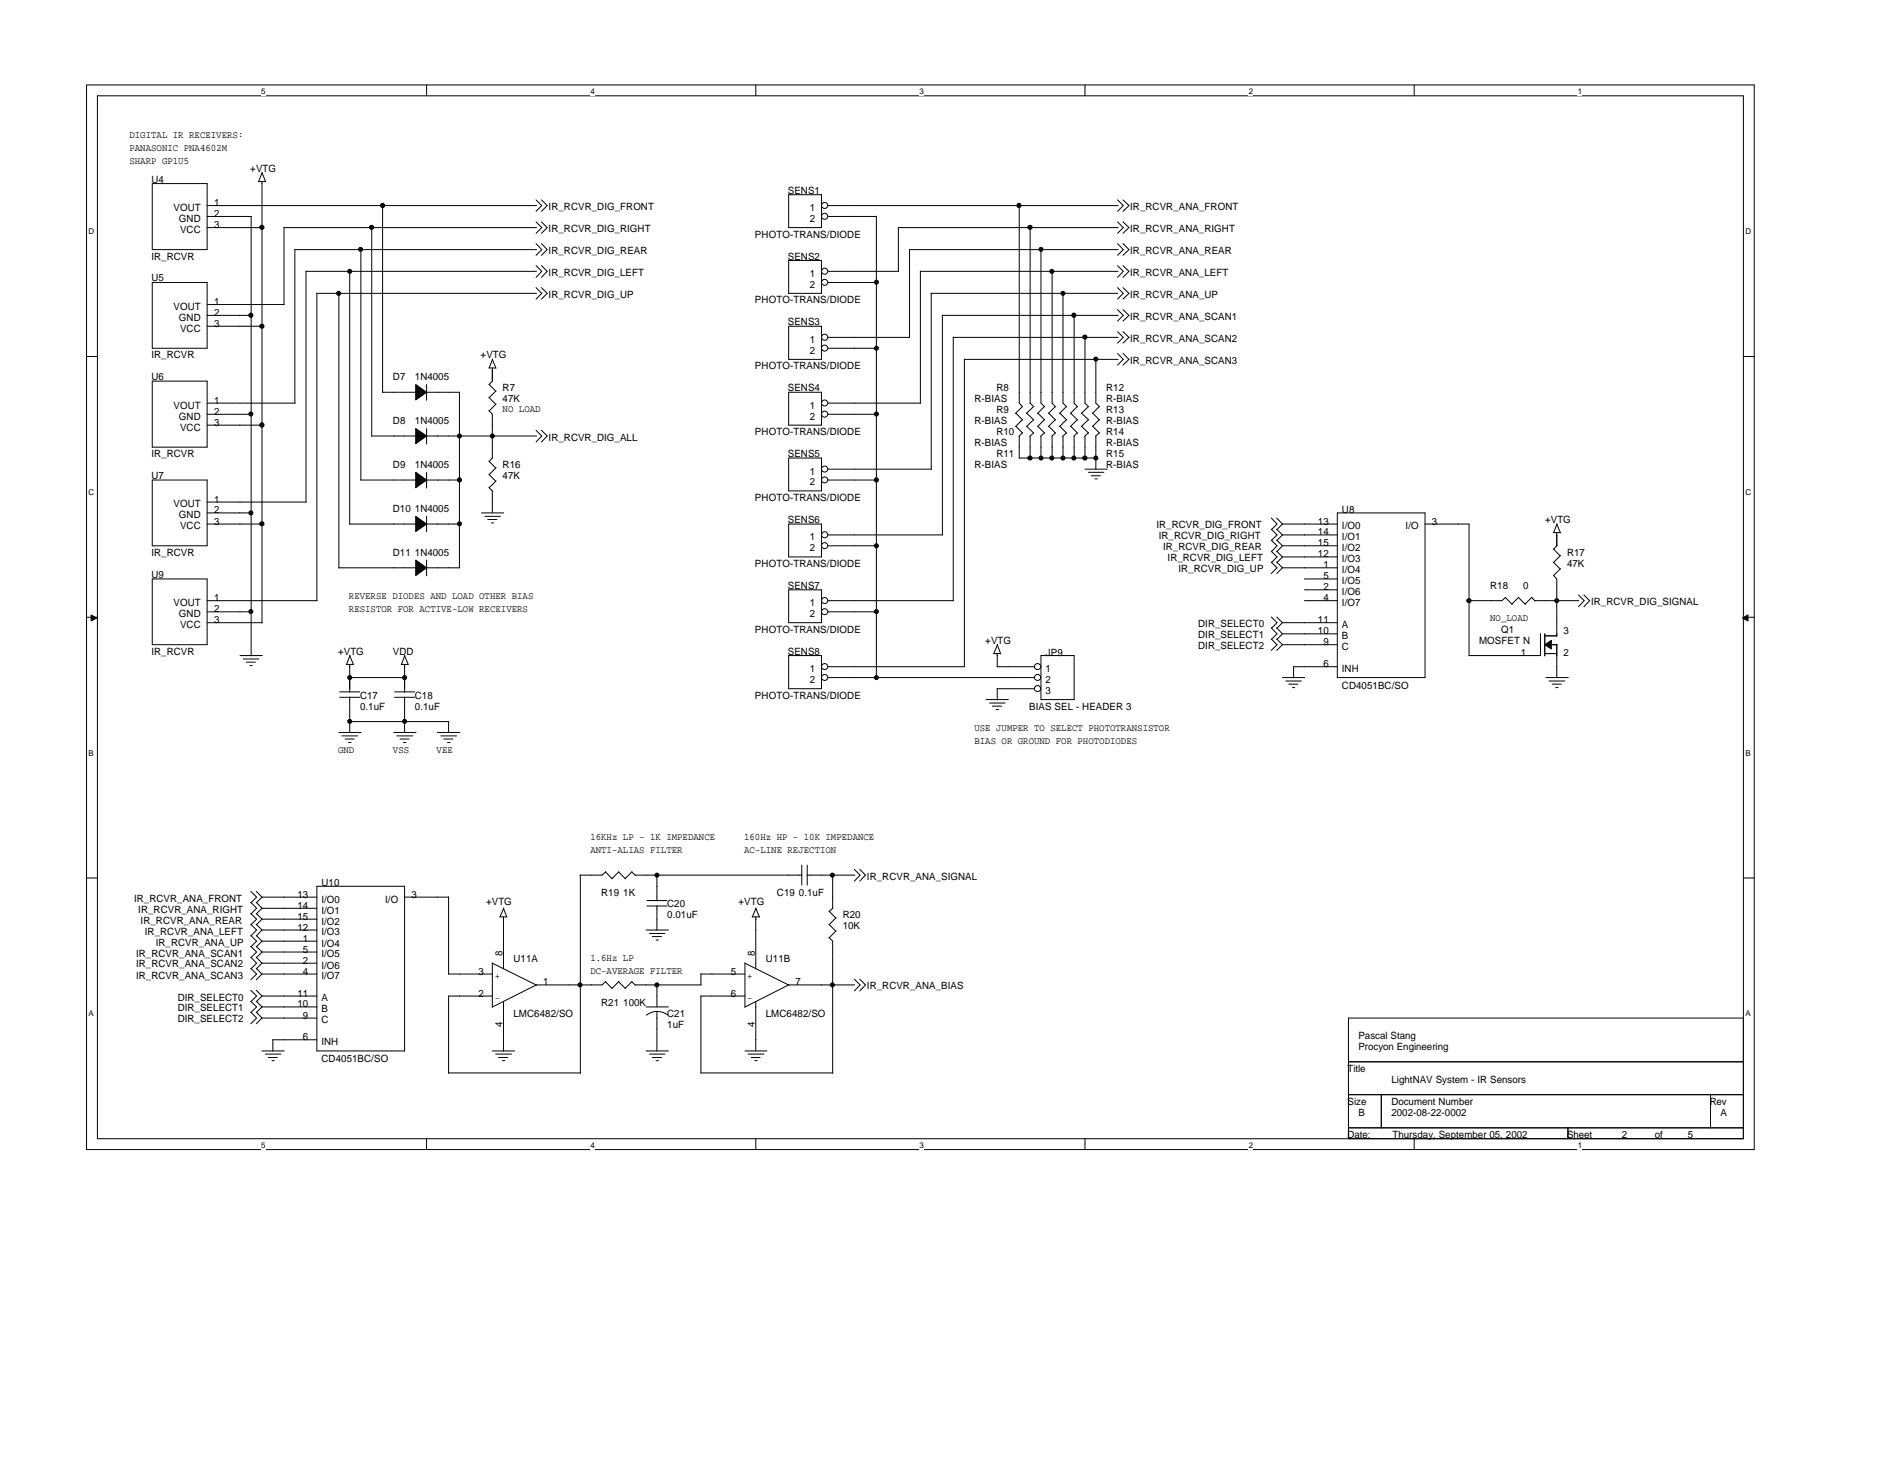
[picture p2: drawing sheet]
<svg xmlns="http://www.w3.org/2000/svg" width="279mm" height="216mm" viewBox="0 0 279 216" stroke-linecap="round" stroke-linejoin="round" font-family="sans-serif">
<path d="M12.8 12.6h247.1v157.6h-247.1zM14.4 14.2h243.9v154.4h-243.9z" fill="none" stroke="#000" stroke-width=".15"/>
<g fill="#fff">
<path d="M38.7 12.9h.6v1.3h-.6z"/>
<path d="M38.7 168.9h.6v1.3h-.6z"/>
</g>
<path d="M63.2 12.6v1.6M63.2 168.6v1.6" fill="none" stroke="#000" stroke-width=".15"/>
<g fill="#fff">
<path d="M87.5 12.9h.6v1.3h-.6z"/>
<path d="M87.5 168.9h.6v1.3h-.6z"/>
</g>
<path d="M112 12.6v1.6M112 168.6v1.6" fill="none" stroke="#000" stroke-width=".15"/>
<g fill="#fff">
<path d="M136.2 12.9h.6v1.3h-.6z"/>
<path d="M136.2 168.9h.6v1.3h-.6z"/>
</g>
<path d="M160.7 12.6v1.6M160.7 168.6v1.6" fill="none" stroke="#000" stroke-width=".15"/>
<g fill="#fff">
<path d="M185 12.9h.6v1.3h-.6z"/>
<path d="M185 168.9h.6v1.3h-.6z"/>
</g>
<path d="M209.5 12.6v1.6M209.5 168.6v1.6" fill="none" stroke="#000" stroke-width=".15"/>
<g fill="#fff">
<path d="M233.8 12.9h.6v1.3h-.6z"/>
<path d="M233.8 168.9h.6v1.3h-.6z"/>
<path d="M13.1 33.6h.8v1.3h-.8z"/>
<path d="M258.6 33.6h.8v1.3h-.8z"/>
<path d="M13.1 72.2h.8v1.3h-.8z"/>
<path d="M258.6 72.2h.8v1.3h-.8z"/>
</g>
<path d="M12.8 52.8h1.6M258.3 52.8h1.6" fill="none" stroke="#000" stroke-width=".15"/>
<g fill="#fff">
<path d="M13.1 110.8h.7v1.3h-.7z"/>
<path d="M258.6 110.8h.7v1.3h-.7z"/>
</g>
<path d="M12.8 91.4h1.6M258.3 91.4h1.6" fill="none" stroke="#000" stroke-width=".15"/>
<g fill="#000" stroke="#000" stroke-width=".15">
<path d="M13.5 91.1l.8 .4-.8 .4z" fill-rule="evenodd"/>
<path d="M258.1 91.5l.9-.4v.8z" fill-rule="evenodd"/>
</g>
<g fill="#fff">
<path d="M13.1 149.4h.7v1.3h-.7z"/>
<path d="M258.6 149.4h.7v1.3h-.7z"/>
</g>
<g fill="none" stroke="#000" stroke-width=".15">
<path d="M22.6 27.2h8.1v9.8h-8.1zM30.7 30.4h48.8M30.7 32.1h6.5M30.7 33.7h8.2M37.2 32.1v65M38.3 26.9h1M38.8 26.9v65.4M38.8 25.6l.6 1.3M38.9 25.5l-.6 1.4M42.1 33.7h37.4M42.1 33.7v11.4M43.7 37h35.8"/>
<path d="M43.7 36.9v22.8M53.5 36.9v34.2M55.1 33.7v30.9M56.7 30.4v27.7M79.4 29.6l.9 .8-.9 .9M79.4 32.9l.9 .8-.9 .8M79.4 39.3l.9 .9-.9 .9M79.4 36.1l.9 .9-.9 .8M80.2 29.6l.9 .8-.9 .9M80.2 32.9l.9 .8-.9 .8M80.2 39.3l.9 .9-.9 .9M80.2 36.1l.9 .9-.9 .8"/>
<path d="M116.8 28.8h4.9v4.9h-4.9zM116.8 38.6h4.9v4.8h-4.9zM122.7 30.4h42.9M122.7 32.1h7.1M129.8 32v68.4M133.1 33.7h32.5M133.1 33.7v6.5M151 30.4v29.3l.5 .5M152.6 33.7v26l.6 .5M154.2 37v22.7l.6 .5M165.6 29.6l.8 .8-.8 .9M165.6 32.9l.8 .8-.8 .8"/>
<path d="M165.6 39.3l.8 .9-.8 .9M165.6 36.1l.8 .9-.8 .8M165.6 37h-30.9v13M166.4 29.6l.9 .8-.9 .9M166.4 32.9l.9 .8-.9 .8M166.4 39.3l.9 .9-.9 .9M166.4 36.1l.9 .9-.9 .8M22.6 41.8h8.1v9.8h-8.1zM22.6 56.4h8.1v9.8h-8.1zM30.7 59.7h13M30.7 45.1h11.4M30.7 46.7h6.5"/>
<path d="M30.7 48.3h8.1M45.3 40.2h34.2M45.3 40.1v34.2M46.9 43.4h32.6M46.9 43.4v45.5M50.2 43.4v40.7M51.8 40.2v37.4M56.6 58.1h5M63.2 56.9v2.4M63.2 58.1h4.9M68.1 58.1v26M72.4 54.5h1"/>
<path d="M72.4 58.8l1 1.1M72.4 56.9l1 1M72.9 54.5v1.9M72.9 53.2l.6 1.3M73 53.2l-.5 1.3M73 56.4l-.5 .5M73.5 59.8l-1 1M73.5 57.9l-1 1M79.4 42.6l.9 .8-.9 .9M80.2 42.6l.9 .8-.9 .9M116.8 48.3h4.9v4.9h-4.9zM116.8 58.1h4.9v4.9h-4.9z"/>
<path d="M122.7 59.7h13.7M122.7 41.8h7.1M122.7 51.6h7.1M122.7 40.2h10.4M122.7 50h12M136.3 40.2h29.3M136.3 40.1v19.6M137.9 43.4h27.7M138 43.4v26.1M139.6 46.7h26M139.6 46.7v32.5M141.2 50h24.4"/>
<path d="M141.2 49.9v39M142.9 53.2h22.7M142.9 53.2v45.5M155.9 40.2v19.5l.5 .5M157.5 43.4v16.3l.5 .5M159.1 46.7v13l.5 .5M160.7 49.9v9.8l.6 .5M162.3 53.2v6.5l.6 .5M165.6 42.6l.8 .8-.8 .9M165.6 45.9l.8 .8-.8 .8M165.6 49.1l.8 .9-.8 .8M165.6 52.3l.8 .9-.8 .9"/>
<path d="M166.4 42.6l.9 .8-.9 .9M166.4 45.9l.9 .8-.9 .8M166.4 49.1l.9 .9-.9 .8M166.4 52.3l.9 .9-.9 .9M22.6 71.1h8.1v9.7h-8.1zM30.7 76h6.5M30.7 77.6h8.1M30.7 74.3h14.7M30.7 61.3h6.5M30.7 63h8.1M51.8 77.6h9.8M53.4 71.1h8.2"/>
<path d="M55.1 64.6h6.5M63.2 71.1h4.9M63.2 77.6h4.9M63.2 63.5v2.2M63.2 69.9v2.4M63.2 76.5v2.2M63.2 64.6h16.3M71.3 76h3.3M71.8 76.5h2.3M72.3 76.9h1.3M72.4 60.8l.5 .5v6.5M72.4 72.2l.5 .5v3.3"/>
<path d="M72.4 70.2l1 1.1M72.4 68.3l1 1M72.8 77.4h.3M73 67.8l-.5 .5M73.5 71.2l-1 1M73.5 69.3l-1 1M79.4 63.7l.9 .9-.9 .9M80.2 63.7l.9 .9-.9 .9M116.8 67.8h4.9v4.9h-4.9zM116.8 77.6h4.9v4.9h-4.9zM122.7 69.5h15.3M122.7 71.1h7.2"/>
<path d="M122.7 79.2h17M122.7 61.3h7.2M150.5 61.2l1 1M150.5 63.1l1 1M151 67.8h11.4M151 64.6v3.3M151.5 60.2l-1.1 1M151.5 62.2l-1.1 1M151.5 64.1l-.5 .5M152.1 61.2l1.1 1M152.1 63.1l1.1 1M152.6 64.6v3.3"/>
<path d="M153.1 60.2l-1 1M153.1 62.2l-1 1M153.1 64.1l-.5 .5M153.7 61.2l1.1 1M153.7 63.1l1.1 1M154.2 64.6v3.2M154.7 60.2l-1 1M154.7 62.2l-1 1M154.7 64.1l-.5 .5M155.4 61.2l1 1M155.4 63.1l1 1M155.9 64.6v3.2"/>
<path d="M156.3 60.2l-1 1M156.3 62.2l-1 1M156.3 64.1l-.5 .5M157 61.2l1 1M157 63.1l1 1M157.5 64.6v3.2M158 60.2l-1 1M158 62.2l-1 1M158 64.1l-.6 .5M158.6 61.2l1 1M158.6 63.1l1 1M159.1 64.6v3.3"/>
<path d="M159.6 60.2l-1 1M159.6 62.2l-1 1M159.6 64.1l-.5 .5M160.2 61.2l1.1 1M160.2 63.1l1.1 1M160.7 69.5h3.3M160.7 64.6v3.3M161.2 69.9h2.3M161.2 60.2l-1 1M161.2 62.2l-1 1M161.2 64.1l-.5 .5M161.7 70.4h1.3"/>
<path d="M161.9 61.2l1 1M161.9 63.1l1 1M162.2 70.9h.4M162.3 64.6v4.9M162.9 60.2l-1.1 1M162.9 62.2l-1.1 1M162.9 64.1l-.6 .5M188.3 76.7l.9 .9-.9 .8M188.3 78.4l.9 .8-.9 .9M188.3 80l.9 .8-.9 .9M189.1 76.7l.9 .9M189.1 78.4l.9 .8"/>
<path d="M189.1 80l.9 .8M190 77.6l-.9 .8M190 79.2l-.9 .9M190 77.6h8.1M190 79.2h8.1M198.1 76h13v24.3h-13zM211.1 77.6h6.5v19.5M230.1 78.9h1M230.6 78.9v2M230.6 77.6l.6 1.3M230.7 77.6l-.5 1.3M22.6 85.7h8.1v9.8h-8.1z"/>
<path d="M30.7 88.9h16.3M30.7 92.2h8.2M30.7 90.6h6.5M35.6 97.1h3.3M36.1 97.6h2.2M36.5 98h1.3M37 98.6h.4M50.2 84.1h11.4M51.3 98.4h1M51.8 98.4v4.1M51.8 97.1l.6 1.3M51.9 97l-.6 1.4"/>
<path d="M59.4 98.4h1M59.9 98.4v4.1M59.9 97.1l.6 1.3M60 97l-.5 1.4M63.2 82.9v2.4M63.2 84.1h4.9M116.8 97.1h4.9v4.9h-4.9zM116.8 87.3h4.9v4.9h-4.9zM122.7 80.8h7.2M122.7 98.7h20.2M122.7 88.9h18.6M122.7 90.6h7.2"/>
<path d="M147.2 96.8h1M147.7 98.7h5.5M147.7 96.8v1.9M147.7 95.5l.5 1.3M147.8 95.4l-.6 1.4M154.2 97.1h4.9v6.5h-4.9zM188.3 91.4l.9 .8-.9 .9M188.3 94.6l.9 .9-.9 .8M188.3 93l.9 .9-.9 .8M188.3 81.6l.9 .9-.9 .8M188.3 83.2l.9 .9-.9 .8M189.1 91.4l.9 .8"/>
<path d="M189.1 94.6l.9 .9M189.1 93l.9 .9M189.1 81.6l.9 .9M189.1 83.2l.9 .9M190 92.2l-.9 .9M190 95.5l-.9 .8M190 93.9l-.9 .8M190 82.5l-.9 .8M190 80.8l-.9 .9M190 84.1l-.9 .8M190 82.5h8.1M190 80.8h8.1"/>
<path d="M190 84.1h8.1M190 95.5h8.1M190 92.2h8.1M190 93.9h8.1M191.6 98.7h6.5M191.6 98.7v1.7M193.2 88.9h4.9M193.2 87.3h4.9M193.2 85.7h4.9M217.6 97.1h10.7M223 88.5l1 1M223 88.4l-.5 .5h-4.9"/>
<path d="M225 88.5l1 1M225 88.4l-1 1.1M226.9 88.5l.5 .5M226.9 88.4l-1 1.1M227.4 88.9h6.5M228.2 93.8v3.3M228.8 94.2h1.8M228.8 96.8h1.9M228.8 93.9v3.2M229.7 95.5h1M230.1 85.2l.5 .5v8.5M230.1 83.2l1 1"/>
<path d="M230.1 81.3l1 1M230.6 95.5v4.8M230.7 80.8l-.5 .5M231.2 84.2l-1 1M231.2 82.3l-1 1M233.8 88.1l.9 .8-.9 .9M234.6 88.1l.9 .8-.9 .9M50.2 108.5h3.3M50.3 102.5h3M50.3 103.3h3M50.7 109h2.3M51.1 109.4h1.4"/>
<path d="M51.6 109.9h.4M51.8 103.2v5.3M51.8 100.3h8.2M51.8 106.9h14.7M58.3 108.5h3.3M58.5 102.5h2.9M58.5 103.3h2.9M58.8 109h2.3M59.3 109.4h1.3M59.8 109.9h.3M59.9 103.2v5.3M64.8 108.5h3.3"/>
<path d="M65.3 109h2.3M65.7 109.4h1.4M66.3 109.9h.4M66.5 106.9v1.6M122.7 100.3h30.5M146.1 103.6h3.3M146.6 104.1h2.3M147 104.6h1.4M147.6 105.1h.3M147.7 102h5.5M147.7 102v1.6M190 100.3h3.3"/>
<path d="M190.5 100.8h2.3M190.9 101.3h1.4M191.5 101.8h.3M229 100.3h3.3M229.5 100.8h2.3M229.9 101.3h1.4M230.5 101.8h.3M12.8 130h1.6M37.2 135.3l.8 .8-.8 .9M37.2 133.6l.8 .9-.8 .8M37.2 132l.8 .8-.8 .9M37.2 136.9l.8 .8-.8 .9"/>
<path d="M37.2 138.5l.8 .9-.8 .8M38 135.3l.8 .8M38 133.6l.8 .9M38 132l.8 .8M38 136.9l.8 .8M38 138.5l.8 .9M38.8 136.1l-.8 .9M38.8 134.5l-.8 .8M38.8 132.8l-.8 .9M38.8 137.7l-.8 .9M38.8 139.4l-.8 .8M38.8 137.7h8.1"/>
<path d="M38.8 132.8h8.1M38.8 134.5h8.1M38.8 136.1h8.1M38.8 139.4h8.1M46.9 131.2h13v24.4h-13zM59.9 132.8h6.6M66.5 132.8v11.4M74 135.8h1.1M74.6 135.8v7.7M74.6 134.5l.5 1.3M74.6 134.5l-.5 1.3M86 129.6v29.3"/>
<path d="M89.7 129.1l1 1M89.7 129.1l-.5 .5h-3.3M91.6 129.1l1.1 1M91.7 129.1l-1 1M93.6 129.1l.5 .5M93.6 129.1l-1 1M94.1 129.6h24.7M95.7 137.7h3.3M95.8 133.4h3M95.8 134.2h3M96.2 138.2h2.3M96.6 138.7h1.4"/>
<path d="M97.2 139.2h.3M97.3 129.6v3.8M97.3 134.1v3.7M111.4 135.8h1.1M112 135.8v7.7M112 134.5l.5 1.3M112 134.5l-.5 1.3M118.8 128.1v3M119.5 129.6h7.2M119.6 128.1v3M122.8 138.8l.6 .6v19.5M122.8 136.9l1 1"/>
<path d="M122.8 134.9l1 1M123.4 129.6v4.9M123.4 134.5l-.6 .5M123.9 137.8l-1.1 1.1M123.9 135.9l-1.1 1M126.6 128.7l.8 .9-.8 .9M127.4 128.7l.8 .9-.8 .9M258.3 130h1.6M37.2 146.6l.8 .9-.8 .8M37.2 148.3l.8 .8-.8 .9M37.2 149.9l.8 .9-.8 .8M37.2 140.1l.8 .9-.8 .8"/>
<path d="M37.2 141.7l.8 .9-.8 .9M37.2 143.4l.8 .8-.8 .9M38 146.6l.8 .9M38 148.3l.8 .8M38 149.9l.8 .9M38 140.1l.8 .9M38 141.7l.8 .9-.8 .9M38 143.4l.8 .8M38.8 142.6h8.1M38.8 150.8h8.1M38.8 147.5l-.8 .8M38.8 149.1l-.8 .9"/>
<path d="M38.8 150.8l-.8 .8M38.8 141l-.8 .8M38.8 144.2l-.8 .9M38.8 155.6h3.3M38.8 144.2h8.1M38.8 147.5h8.1M38.8 149.1h8.1M38.8 141h8.1M39.3 156.1h2.3M39.7 156.6h1.4M40.3 157.1h.3M40.4 154h6.5"/>
<path d="M40.4 154v1.7M66.4 144.2h6.5M66.5 158.9h19.5M72.9 142.6v6.5M72.9 155.6h3.3M72.9 142.6l6.6 3.3M72.9 147.5h-6.4v11.4M73.4 156.1h2.4M73.9 156.6h1.3M74.4 157.1h.4M74.6 148.3v7.4M89.7 145.4l1 1"/>
<path d="M89.7 145.3l-.5 .5h-9.7l-6.6 3.3M91.6 145.4l1.1 1M91.7 145.3l-1 1.1M93.6 145.4l.5 .5M93.6 145.3l-1 1.1M94.1 145.8h9.8M95.7 155.6h3.3M95.7 149.1h3.3M96.2 156.1h2.3M96.6 156.6h1.4M97.2 157.1h.3M97.3 149.8h.1a2.45 2.45 0 0 1 1.5 .5"/>
<path d="M97.3 149.8a2.61 2.61 0 0 0-1.5 .5M97.3 145.8v3.3M97.3 149.8v5.9M103.8 147.5h6.6M103.8 144.2h6.6M103.8 158.9h19.6M103.8 144.2v1.6M103.8 147.5v11.4M110.4 155.6h3.2M110.4 142.6l6.5 3.3M110.4 142.6v6.5M110.8 156.1h2.4"/>
<path d="M111.3 156.6h1.3M111.8 157.1h.4M112 148.3v7.3M126.6 145l.8 .8-.8 .9M126.6 145.8h-9.8l-6.5 3.3M127.4 145l.8 .8-.8 .9M199.8 150.8h58.5v17.8h-58.5zM199.8 157.2h58.5M199.8 162.1h58.5M199.8 167h58.5M204.6 162.1v4.9M232.3 167v1.6"/>
<path d="M253.4 162.1v4.9"/>
<circle cx="122.2" cy="32" r=".45"/>
<circle cx="122.2" cy="30.4" r=".45"/>
<circle cx="122.2" cy="59.7" r=".45"/>
<circle cx="122.2" cy="51.5" r=".45"/>
<circle cx="122.2" cy="40.2" r=".45"/>
<circle cx="122.2" cy="49.9" r=".45"/>
<circle cx="122.2" cy="41.8" r=".45"/>
<circle cx="122.2" cy="71.1" r=".45"/>
<circle cx="122.2" cy="69.5" r=".45"/>
<circle cx="122.2" cy="61.3" r=".45"/>
<circle cx="122.2" cy="79.2" r=".45"/>
<circle cx="122.2" cy="80.8" r=".45"/>
<circle cx="122.2" cy="90.6" r=".45"/>
<circle cx="122.2" cy="98.7" r=".45"/>
<circle cx="122.2" cy="88.9" r=".45"/>
<circle cx="153.7" cy="98.7" r=".45"/>
<circle cx="122.2" cy="100.3" r=".45"/>
<circle cx="153.7" cy="102" r=".45"/>
<circle cx="153.7" cy="100.3" r=".45"/>
</g>
<g fill="#000" stroke="#000" stroke-width=".15">
<path d="M61.6 56.9l1.6 1.2-1.6 1.1z" fill-rule="evenodd"/>
<path d="M61.6 69.9l1.6 1.2-1.6 1.1z" fill-rule="evenodd"/>
<path d="M61.6 63.5l1.6 1.1-1.6 1.1z" fill-rule="evenodd"/>
<path d="M61.6 76.5l1.6 1.1-1.6 1.1z" fill-rule="evenodd"/>
<path d="M61.6 82.9l1.6 1.2-1.6 1.1z" fill-rule="evenodd"/>
<path d="M228.8 95.5l1-.7v1.3z" fill-rule="evenodd"/>
<circle cx="38.8" cy="33.7" r=".31"/>
<circle cx="53.4" cy="36.9" r=".3"/>
<circle cx="55.1" cy="33.7" r=".31"/>
<circle cx="56.7" cy="30.4" r=".31"/>
<circle cx="150.9" cy="30.4" r=".31"/>
<circle cx="152.6" cy="33.7" r=".31"/>
<circle cx="154.2" cy="36.9" r=".3"/>
<circle cx="37.1" cy="46.7" r=".31"/>
<circle cx="38.8" cy="48.3" r=".31"/>
<circle cx="50.2" cy="43.4" r=".3"/>
<circle cx="51.8" cy="40.2" r=".3"/>
<circle cx="129.8" cy="41.8" r=".3"/>
<circle cx="129.8" cy="51.6" r=".3"/>
<circle cx="155.8" cy="40.2" r=".3"/>
<circle cx="157.5" cy="43.4" r=".3"/>
<circle cx="159.1" cy="46.7" r=".31"/>
<circle cx="160.7" cy="49.9" r=".31"/>
<circle cx="162.3" cy="53.2" r=".3"/>
<circle cx="37.2" cy="76" r=".3"/>
<circle cx="37.2" cy="61.3" r=".3"/>
<circle cx="38.8" cy="62.9" r=".32"/>
<circle cx="38.8" cy="77.6" r=".31"/>
<circle cx="68.1" cy="71.1" r=".31"/>
<circle cx="68.1" cy="77.6" r=".3"/>
<circle cx="68.1" cy="64.6" r=".3"/>
<circle cx="72.9" cy="64.6" r=".3"/>
<circle cx="129.8" cy="71.1" r=".31"/>
<circle cx="129.8" cy="61.3" r=".3"/>
<circle cx="152.6" cy="67.8" r=".31"/>
<circle cx="154.2" cy="67.8" r=".3"/>
<circle cx="155.8" cy="67.8" r=".3"/>
<circle cx="157.5" cy="67.8" r=".3"/>
<circle cx="159.1" cy="67.8" r=".3"/>
<circle cx="160.7" cy="67.8" r=".31"/>
<circle cx="162.3" cy="67.8" r=".3"/>
<circle cx="37.2" cy="90.6" r=".3"/>
<circle cx="129.8" cy="80.8" r=".3"/>
<circle cx="129.8" cy="90.6" r=".3"/>
<circle cx="217.6" cy="88.9" r=".31"/>
<circle cx="230.6" cy="88.9" r=".3"/>
<circle cx="51.8" cy="100.3" r=".3"/>
<circle cx="51.8" cy="106.8" r=".3"/>
<circle cx="59.9" cy="106.8" r=".3"/>
<circle cx="59.9" cy="100.3" r=".3"/>
<circle cx="129.8" cy="100.3" r=".3"/>
<circle cx="97.3" cy="129.6" r=".3"/>
<circle cx="123.3" cy="129.6" r=".3"/>
<circle cx="85.9" cy="145.8" r=".3"/>
<circle cx="97.3" cy="145.8" r=".3"/>
<circle cx="123.3" cy="145.8" r=".3"/>
</g>
<g font-size="1.5">
<text x="19.2" y="20.4">DIGITAL IR RECEIVERS:</text>
<text x="19.2" y="22.4">PANASONIC PNA4602M</text>
<text x="19.2" y="24.3">SHARP GP1U5</text>
<text x="22.4" y="27.1">U4</text>
<text x="37.1" y="25.4">+VTG</text>
<text x="116.7" y="28.7">SENS1</text>
<text x="25.7" y="31.2">VOUT</text>
<text x="26.5" y="32.9">GND</text>
<text x="26.7" y="34.5">VCC</text>
<text x="31.7" y="30.5">1</text>
<text x="31.7" y="32.1">2</text>
<text x="31.7" y="33.8">3</text>
<text x="81.3" y="31.1">IR_RCVR_DIG_FRONT</text>
<text x="81.3" y="34.4">IR_RCVR_DIG_RIGHT</text>
<text x="111.8" y="35.2">PHOTO-TRANS/DIODE</text>
<text x="120" y="31.2">1</text>
<text x="120" y="32.9">2</text>
<text x="167.4" y="31.1">IR_RCVR_ANA_FRONT</text>
<text x="167.4" y="34.4">IR_RCVR_ANA_RIGHT</text>
<text x="22.4" y="38.4">IR_RCVR</text>
<text x="22.4" y="41.7">U5</text>
<text x="81.3" y="40.9">IR_RCVR_DIG_LEFT</text>
<text x="81.3" y="37.6">IR_RCVR_DIG_REAR</text>
<text x="116.7" y="38.4">SENS2</text>
<text x="120" y="41">1</text>
<text x="167.4" y="40.9">IR_RCVR_ANA_LEFT</text>
<text x="167.4" y="37.6">IR_RCVR_ANA_REAR</text>
<text x="25.7" y="45.9">VOUT</text>
<text x="26.5" y="47.5">GND</text>
<text x="31.7" y="45.2">1</text>
<text x="31.7" y="46.8">2</text>
<text x="81.3" y="44.1">IR_RCVR_DIG_UP</text>
<text x="111.8" y="44.9">PHOTO-TRANS/DIODE</text>
<text x="120" y="42.6">2</text>
<text x="167.4" y="44.1">IR_RCVR_ANA_UP</text>
<text x="167.4" y="47.4">IR_RCVR_ANA_SCAN1</text>
<text x="22.4" y="53">IR_RCVR</text>
<text x="26.7" y="49.1">VCC</text>
<text x="31.7" y="48.4">3</text>
<text x="71.2" y="53">+VTG</text>
<text x="116.7" y="48.2">SENS3</text>
<text x="120" y="50.8">1</text>
<text x="120" y="52.4">2</text>
<text x="167.4" y="50.6">IR_RCVR_ANA_SCAN2</text>
<text x="167.4" y="53.8">IR_RCVR_ANA_SCAN3</text>
<text x="22.4" y="56.3">U6</text>
<text x="31.7" y="59.8">1</text>
<text x="58.2" y="56.3">D7</text>
<text x="61.5" y="56.3">1N4005</text>
<text x="74.5" y="57.9">R7</text>
<text x="74.5" y="59.6">47K</text>
<text x="111.8" y="54.7">PHOTO-TRANS/DIODE</text>
<text x="116.7" y="57.9">SENS4</text>
<text x="144.4" y="59.6">R-BIAS</text>
<text x="147.6" y="57.9">R8</text>
<text x="163.9" y="57.9">R12</text>
<text x="163.9" y="59.6">R-BIAS</text>
<text x="25.7" y="60.5">VOUT</text>
<text x="26.5" y="62.1">GND</text>
<text x="26.7" y="63.8">VCC</text>
<text x="31.7" y="61.4">2</text>
<text x="31.7" y="63">3</text>
<text x="58.2" y="62.8">D8</text>
<text x="61.5" y="62.8">1N4005</text>
<text x="74.5" y="61">NO LOAD</text>
<text x="81.3" y="65.2">IR_RCVR_DIG_ALL</text>
<text x="111.8" y="64.4">PHOTO-TRANS/DIODE</text>
<text x="120" y="60.5">1</text>
<text x="120" y="62.1">2</text>
<text x="144.4" y="62.8">R-BIAS</text>
<text x="147.6" y="61.2">R9</text>
<text x="147.6" y="64.4">R10</text>
<text x="163.9" y="64.4">R14</text>
<text x="163.9" y="61.2">R13</text>
<text x="163.9" y="62.8">R-BIAS</text>
<text x="22.4" y="71">U7</text>
<text x="22.4" y="67.7">IR_RCVR</text>
<text x="58.2" y="69.3">D9</text>
<text x="61.5" y="69.3">1N4005</text>
<text x="74.5" y="69.3">R16</text>
<text x="74.5" y="71">47K</text>
<text x="116.7" y="67.7">SENS5</text>
<text x="120" y="70.3">1</text>
<text x="120" y="71.9">2</text>
<text x="144.4" y="66">R-BIAS</text>
<text x="144.4" y="69.3">R-BIAS</text>
<text x="147.6" y="67.7">R11</text>
<text x="163.9" y="66">R-BIAS</text>
<text x="163.9" y="67.7">R15</text>
<text x="163.9" y="69.3">R-BIAS</text>
<text x="25.7" y="75.1">VOUT</text>
<text x="26.5" y="76.8">GND</text>
<text x="31.7" y="74.4">1</text>
<text x="31.7" y="76">2</text>
<text x="31.7" y="77.7">3</text>
<text x="58.2" y="75.8">D10</text>
<text x="61.5" y="75.8">1N4005</text>
<text x="111.8" y="74.2">PHOTO-TRANS/DIODE</text>
<text x="116.7" y="77.4">SENS6</text>
<text x="195.2" y="77.7">13</text>
<text x="198.8" y="76">U8</text>
<text x="212.1" y="77.7">3</text>
<text x="228.9" y="77.4">+VTG</text>
<text x="22.4" y="82.3">IR_RCVR</text>
<text x="26.7" y="78.4">VCC</text>
<text x="58.2" y="82.3">D11</text>
<text x="61.5" y="82.3">1N4005</text>
<text x="111.8" y="83.9">PHOTO-TRANS/DIODE</text>
<text x="120" y="80">1</text>
<text x="120" y="81.6">2</text>
<text x="171.3" y="78.2">IR_RCVR_DIG_FRONT</text>
<text x="171.7" y="79.9">IR_RCVR_DIG_RIGHT</text>
<text x="172.3" y="81.5">IR_RCVR_DIG_REAR</text>
<text x="173" y="83.1">IR_RCVR_DIG_LEFT</text>
<text x="195.2" y="79.3">14</text>
<text x="195.2" y="80.9">15</text>
<text x="195.2" y="82.5">12</text>
<text x="198.8" y="78.4">I/O0</text>
<text x="198.8" y="80">I/O1</text>
<text x="198.8" y="81.6">I/O2</text>
<text x="198.8" y="83.3">I/O3</text>
<text x="208.2" y="78.4">I/O</text>
<text x="232.2" y="82.3">R17</text>
<text x="232.2" y="83.9">47K</text>
<text x="22.4" y="85.6">U9</text>
<text x="25.7" y="89.7">VOUT</text>
<text x="31.7" y="89">1</text>
<text x="51.7" y="88.7">REVERSE DIODES AND LOAD OTHER BIAS</text>
<text x="116.7" y="87.2">SENS7</text>
<text x="120" y="89.7">1</text>
<text x="174.6" y="84.8">IR_RCVR_DIG_UP</text>
<text x="196" y="84.2">1</text>
<text x="196" y="85.8">5</text>
<text x="196" y="87.4">2</text>
<text x="196" y="89">4</text>
<text x="198.8" y="84.9">I/O4</text>
<text x="198.8" y="86.5">I/O5</text>
<text x="198.8" y="88.1">I/O6</text>
<text x="198.8" y="89.7">I/O7</text>
<text x="220.8" y="87.2">R18</text>
<text x="225.6" y="87.2">0</text>
<text x="235.7" y="89.6">IR_RCVR_DIG_SIGNAL</text>
<text x="26.5" y="91.4">GND</text>
<text x="26.7" y="93">VCC</text>
<text x="31.7" y="90.7">2</text>
<text x="31.7" y="92.3">3</text>
<text x="51.7" y="90.6">RESISTOR FOR ACTIVE-LOW RECEIVERS</text>
<text x="111.8" y="93.7">PHOTO-TRANS/DIODE</text>
<text x="120" y="91.4">2</text>
<text x="146" y="95.3">+VTG</text>
<text x="177.5" y="92.9">DIR_SELECT0</text>
<text x="177.5" y="94.5">DIR_SELECT1</text>
<text x="195.2" y="92.3">11</text>
<text x="195.2" y="93.9">10</text>
<text x="196" y="95.5">9</text>
<text x="198.8" y="93">A</text>
<text x="198.8" y="94.7">B</text>
<text x="219.1" y="95.3">MOSFET N</text>
<text x="220.8" y="91.9">NO_LOAD</text>
<text x="222.4" y="93.7">Q1</text>
<text x="231.6" y="93.9">3</text>
<text x="22.4" y="96.9">IR_RCVR</text>
<text x="50.1" y="96.9">+VTG</text>
<text x="58.2" y="96.9">VDD</text>
<text x="116.7" y="96.9">SENS8</text>
<text x="120" y="99.5">1</text>
<text x="120" y="101.1">2</text>
<text x="154.9" y="99.5">1</text>
<text x="154.9" y="101.1">2</text>
<text x="154.9" y="97.1">JP9</text>
<text x="177.5" y="96.1">DIR_SELECT2</text>
<text x="196" y="98.8">6</text>
<text x="198.8" y="102">CD4051BC/SO</text>
<text x="198.8" y="96.3">C</text>
<text x="198.8" y="99.5">INH</text>
<text x="225.3" y="97.2">1</text>
<text x="231.6" y="97.2">2</text>
<text x="53.3" y="103.5">C17</text>
<text x="53.3" y="105.1">0.1uF</text>
<text x="61.5" y="103.5">C18</text>
<text x="61.5" y="105.1">0.1uF</text>
<text x="111.8" y="103.5">PHOTO-TRANS/DIODE</text>
<text x="152.5" y="105.1">BIAS SEL - HEADER 3</text>
<text x="154.9" y="102.8">3</text>
<text x="50.1" y="111.5">GND</text>
<text x="58.2" y="111.5">VSS</text>
<text x="64.7" y="111.5">VEE</text>
<text x="144.4" y="108.2">USE JUMPER TO SELECT PHOTOTRANSISTOR</text>
<text x="144.4" y="110.1">BIAS OR GROUND FOR PHOTODIODES</text>
<text x="87.5" y="124.5">16KHz LP - 1K IMPEDANCE</text>
<text x="110.2" y="124.5">160Hz HP - 10K IMPEDANCE</text>
<text x="47.6" y="131.2">U10</text>
<text x="87.5" y="126.4">ANTI-ALIAS FILTER</text>
<text x="110.2" y="126.4">AC-LINE REJECTION</text>
<text x="128.4" y="130.3">IR_RCVR_ANA_SIGNAL</text>
<text x="19.9" y="133.5">IR_RCVR_ANA_FRONT</text>
<text x="20.5" y="135.1">IR_RCVR_ANA_RIGHT</text>
<text x="20.8" y="136.8">IR_RCVR_ANA_REAR</text>
<text x="44.1" y="132.9">13</text>
<text x="44.1" y="134.6">14</text>
<text x="44.1" y="136.2">15</text>
<text x="44.1" y="137.8">12</text>
<text x="47.6" y="133.6">I/O0</text>
<text x="47.6" y="135.3">I/O1</text>
<text x="47.6" y="136.9">I/O2</text>
<text x="57.1" y="133.6">I/O</text>
<text x="61" y="132.9">3</text>
<text x="72" y="134">+VTG</text>
<text x="89.1" y="132.7">R19</text>
<text x="92.3" y="132.7">1K</text>
<text x="98.8" y="134.3">C20</text>
<text x="98.8" y="136">0.01uF</text>
<text x="109.4" y="134">+VTG</text>
<text x="115.1" y="132.7">C19</text>
<text x="118.4" y="132.7">0.1uF</text>
<text x="124.8" y="136">R20</text>
<text x="124.8" y="137.6">10K</text>
<text x="20.2" y="141.6">IR_RCVR_ANA_SCAN1</text>
<text x="20.2" y="143.3">IR_RCVR_ANA_SCAN2</text>
<text x="21.5" y="138.4">IR_RCVR_ANA_LEFT</text>
<text x="23.1" y="140">IR_RCVR_ANA_UP</text>
<text x="44.9" y="139.4">1</text>
<text x="44.9" y="141.1">5</text>
<text x="44.9" y="142.7">2</text>
<text x="47.6" y="138.5">I/O3</text>
<text x="47.6" y="140.2">I/O4</text>
<text x="47.6" y="141.8">I/O5</text>
<text x="47.6" y="143.4">I/O6</text>
<text x="74.4" y="141.6" transform="rotate(-90 74.4 141.6)">8</text>
<text x="76.1" y="142.5">U11A</text>
<text x="87.5" y="142.3">1.6Hz LP</text>
<text x="111.8" y="141.6" transform="rotate(-90 111.8 141.6)">8</text>
<text x="113.5" y="142.5">U11B</text>
<text x="20.2" y="144.9">IR_RCVR_ANA_SCAN3</text>
<text x="26.3" y="148.2">DIR_SELECT0</text>
<text x="26.3" y="149.8">DIR_SELECT1</text>
<text x="44.1" y="147.6">11</text>
<text x="44.1" y="149.2">10</text>
<text x="44.9" y="144.3">4</text>
<text x="47.6" y="145">I/O7</text>
<text x="47.6" y="148.3">A</text>
<text x="47.6" y="149.9">B</text>
<text x="70.9" y="144.3">3</text>
<text x="70.9" y="147.6">2</text>
<text x="73.3" y="144.9">+</text>
<text x="73.3" y="148.2">-</text>
<text x="80.5" y="145.9">1</text>
<text x="87.5" y="144.3">DC-AVERAGE FILTER</text>
<text x="89.1" y="149">R21</text>
<text x="92.3" y="149">100K</text>
<text x="108.3" y="144.3">5</text>
<text x="108.3" y="147.6">6</text>
<text x="110.7" y="144.9">+</text>
<text x="110.7" y="148.2">-</text>
<text x="117.9" y="145.9">7</text>
<text x="128.4" y="146.5">IR_RCVR_ANA_BIAS</text>
<text x="26.3" y="151.4">DIR_SELECT2</text>
<text x="44.9" y="150.8">9</text>
<text x="44.9" y="154.1">6</text>
<text x="47.6" y="151.6">C</text>
<text x="47.6" y="154.8">INH</text>
<text x="74.4" y="152.1" transform="rotate(-90 74.4 152.1)">4</text>
<text x="76.1" y="150.6">LMC6482/SO</text>
<text x="98.8" y="150.6">C21</text>
<text x="98.8" y="152.2">1uF</text>
<text x="111.8" y="152.1" transform="rotate(-90 111.8 152.1)">4</text>
<text x="113.5" y="150.6">LMC6482/SO</text>
<text x="201.3" y="153.8">Pascal Stang</text>
<text x="201.3" y="155.4">Procyon Engineering</text>
<text x="47.6" y="157.3">CD4051BC/SO</text>
<text x="199.6" y="158.7">Title</text>
<text x="206.1" y="160.4">LightNAV System - IR Sensors</text>
<text x="199.6" y="163.6">Size</text>
<text x="201.3" y="165.2">B</text>
<text x="206.1" y="165.2">2002-08-22-0002</text>
<text x="206.1" y="163.6">Document Number</text>
<text x="253.3" y="163.6">Rev</text>
<text x="254.9" y="165.2">A</text>
<text x="199.6" y="168.5">Date:</text>
<text x="206.3" y="168.5">Thursday, September 05, 2002</text>
<text x="232.2" y="168.5">Sheet</text>
<text x="240.3" y="168.5">2</text>
<text x="245.2" y="168.5">of</text>
<text x="250" y="168.5">5</text>
</g>
<g font-size="1.2">
<text x="38.7" y="13.9">5</text>
<text x="87.5" y="13.9">4</text>
<text x="136.2" y="13.9">3</text>
<text x="185" y="13.9">2</text>
<text x="233.8" y="13.9">1</text>
<text x="13.1" y="34.7">D</text>
<text x="258.6" y="34.7">D</text>
<text x="13.1" y="73.3">C</text>
<text x="258.6" y="73.3">C</text>
<text x="13.1" y="111.9">B</text>
<text x="258.6" y="111.9">B</text>
<text x="13.1" y="150.5">A</text>
<text x="258.6" y="150.5">A</text>
<text x="38.7" y="170">5</text>
<text x="87.5" y="170">4</text>
<text x="136.2" y="170">3</text>
<text x="185" y="170">2</text>
<text x="233.8" y="170">1</text>
</g>
</svg>
